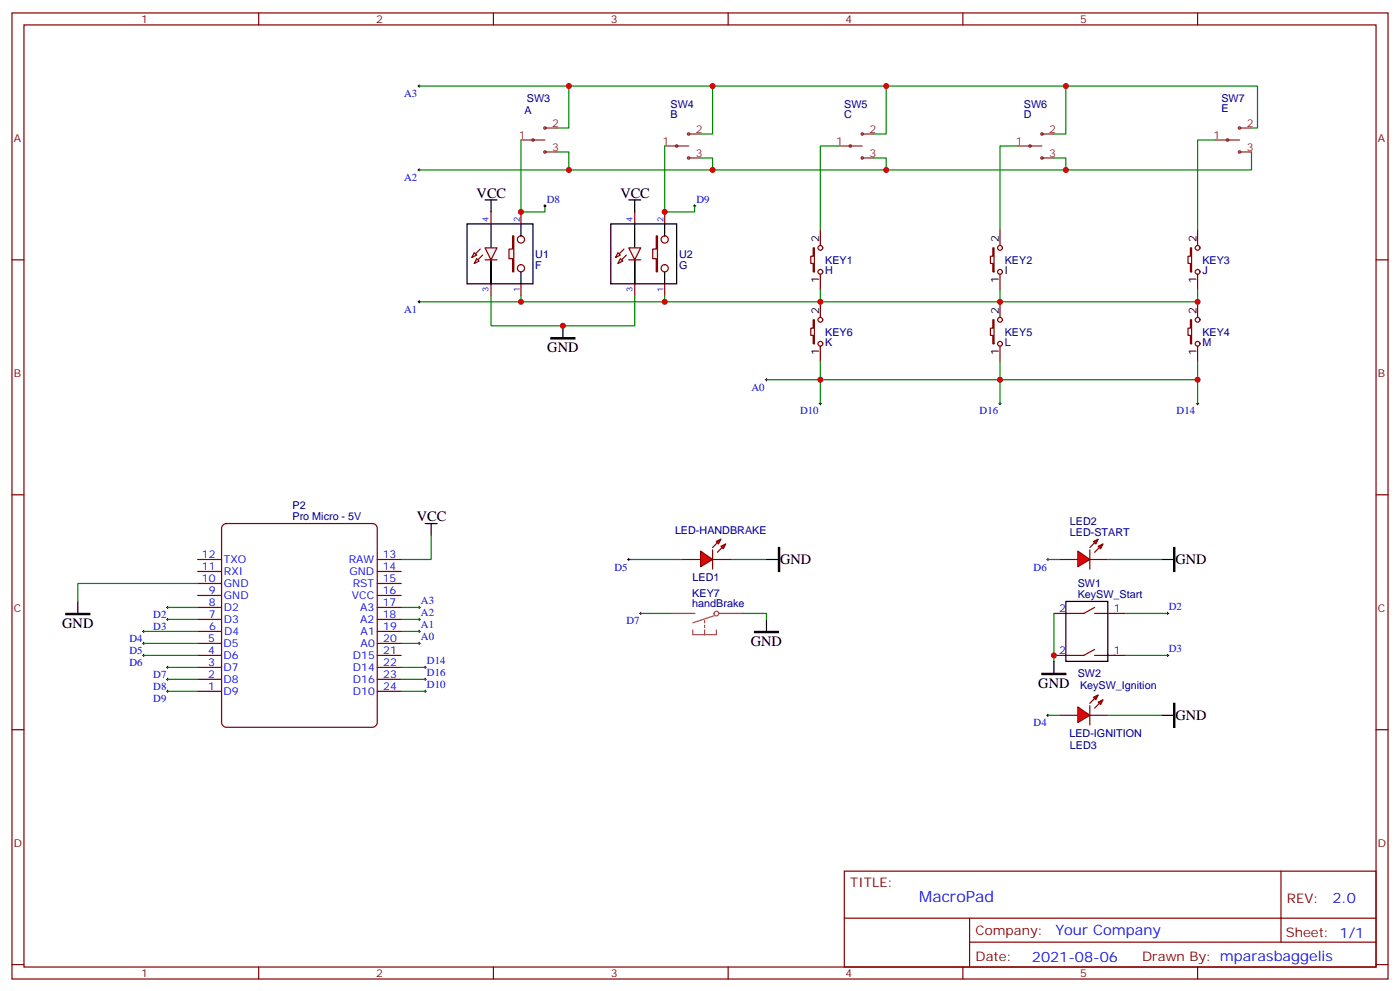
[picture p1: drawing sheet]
<svg xmlns="http://www.w3.org/2000/svg" width="412mm" height="292mm" viewBox="0 0 412 292" stroke-linecap="round" stroke-linejoin="round" font-family="sans-serif">
<g fill="none" stroke="#870000" stroke-width=".35">
<path d="M3.5 3.8h405.4v284.3h-405.4zM7.1 7.3h398.2v277.3h-398.2zM76.2 3.8v3.5M145.3 3.8v3.5M214.5 3.8v3.5M283.6 3.8v3.5M352.8 3.8v3.5M3.5 76.5h3.6M144.6 62.4v3.5M153.5 62.4v3.5M239.5 73h.4v7h-.4v-2.5h-.7v-2.1h.7zM241.7 67.7v4.5"/>
<path d="M292.5 73h.3v7h-.3v-2.5h-.8v-2.1h.8zM294.6 67.7v4.5M350.7 73h.3v7h-.3v-2.5h-.7v-2.1h.7zM352.8 67.7v4.5M405.3 76.5h3.6M144.6 83.5v3.6M153.5 83.5v3.6M241.7 80.7v4.6M294.6 80.7v4.6M352.8 80.7v4.6M3.5 145.6h3.6M405.3 145.6h3.6"/>
<path d="M322.4 178.8l-3.1 1.8h-8.9M322.4 180.6h9.2M322.4 191.1l-3.1 1.8h-8.9M322.4 192.9h9.2M3.5 214.8h3.6M405.3 214.8h3.6M248.7 256.4h156.6v28.2h-156.6zM377.3 256.4v20.9M248.7 270.2h156.5M285.6 277.3h119.6M285.6 270.2v14.2M3.5 283.9h3.6"/>
<path d="M76.2 284.6v3.5M145.3 284.6v3.5M214.5 284.6v3.5M283.6 284.6v3.5M352.8 284.6v3.5M405.3 283.9h3.6"/>
<circle cx="241.7" cy="73" r=".71"/>
<circle cx="294.6" cy="73" r=".71"/>
<circle cx="352.8" cy="73" r=".71"/>
<circle cx="241.7" cy="80" r=".71"/>
<circle cx="294.6" cy="80" r=".71"/>
<circle cx="352.8" cy="80" r=".71"/>
</g>
<path d="M137.6 65.9h19.4v17.6h-19.4zM144.6 76.5v7zM144.6 65.9v7.1M153.5 80v3.5zM125.2 154.1h3.6M127 154.1v3.5" fill="none" stroke="#000" stroke-width=".35"/>
<path d="M127 157.6v7.1h-8.8" fill="none" stroke="#008700" stroke-width=".35"/>
<g fill="none" stroke="#a64a4a" stroke-width=".35">
<path d="M197.6 180.6h7.1M204.1 185.4v1.4h6.9v-1.4M207.6 182.6v.7M207.6 184v.7M207.6 185.4v1.4M210.3 181.2l-6.2 2.1M211.8 180.6h7"/>
<circle cx="211" cy="180.6" r=".69"/>
</g>
<g fill="none" stroke="#8c2424" stroke-width=".35">
<path d="M160.5 37.7h3.5M202.8 39.4h3.6M254 39.4h3.5M153.5 41.2h7M160.5 44.7h3.5M195.8 43h7M202.8 46.5h3.6M246.9 43h7.1M254 46.5h3.5"/>
<circle cx="160.5" cy="37.7" r=".35"/>
<circle cx="202.8" cy="39.4" r=".35"/>
<circle cx="254" cy="39.4" r=".35"/>
<circle cx="157" cy="41.2" r=".35"/>
<circle cx="160.5" cy="44.7" r=".35"/>
<circle cx="199.3" cy="43" r=".35"/>
<circle cx="202.8" cy="46.5" r=".35"/>
<circle cx="250.5" cy="43" r=".35"/>
<circle cx="254" cy="46.5" r=".35"/>
</g>
<path d="M142.9 73h3.5l-1.8 3.5z" fill="#f0f0f0" stroke="#870000" stroke-width=".35"/>
<path d="M141.5 73.3l-2.5 2.5M142.2 75.1l-2.5 2.4" fill="none" stroke="#870000" stroke-width=".35"/>
<g fill="#f0f0f0" stroke="#870000" stroke-width=".35">
<path d="M140.4 76.1l.7 .7-1.4 .7z"/>
<path d="M139.7 74.4l.7 .7-1.4 .7z"/>
</g>
<path d="M142.9 76.5h3.5" fill="none" stroke="#870000" stroke-width=".35"/>
<path d="M151 69.4h.3v10.6h-.3v-3.9h-1.1v-2.8h1.1z" fill="#f0f0f0" stroke="#870000" stroke-width=".35"/>
<g fill="none" stroke="#870000" stroke-width=".35">
<path d="M187 62.4v3.5M195.8 62.4v3.5M187 83.5v3.6M195.8 83.5v3.6"/>
<circle cx="153.5" cy="79" r="1.06"/>
<circle cx="153.5" cy="70.5" r="1.06"/>
</g>
<path d="M153.5 65.9v3.5zM179.9 65.9h19.4v17.6h-19.4zM187 76.5v7zM187 65.9v7.1M195.8 80v3.5z" fill="none" stroke="#000" stroke-width=".35"/>
<path d="M185.2 73h3.5l-1.7 3.5z" fill="#f0f0f0" stroke="#870000" stroke-width=".35"/>
<path d="M183.8 73.3l-2.5 2.5M184.5 75.1l-2.5 2.4" fill="none" stroke="#870000" stroke-width=".35"/>
<g fill="#f0f0f0" stroke="#870000" stroke-width=".35">
<path d="M182.7 76.1l.7 .7-1.4 .7z"/>
<path d="M182 74.4l.7 .7-1.4 .7z"/>
</g>
<path d="M185.2 76.5h3.5" fill="none" stroke="#870000" stroke-width=".35"/>
<path d="M193.3 69.4h.4v10.6h-.4v-3.9h-1v-2.8h1z" fill="#f0f0f0" stroke="#870000" stroke-width=".35"/>
<g fill="none" stroke="#870000" stroke-width=".35">
<path d="M239.5 94.1h.4v7.1h-.4v-2.5h-.7v-2.1h.7zM241.7 88.8v4.6M292.5 94.1h.3v7.1h-.3v-2.5h-.8v-2.1h.8zM294.6 88.8v4.6M350.7 94.1h.3v7.1h-.3v-2.5h-.7v-2.1h.7zM352.8 88.8v4.6M241.7 101.9v4.6M294.6 101.9v4.6M352.8 101.9v4.6"/>
<circle cx="195.8" cy="79" r="1.06"/>
<circle cx="195.8" cy="70.5" r="1.06"/>
<circle cx="241.7" cy="94.1" r=".71"/>
<circle cx="294.6" cy="94.1" r=".71"/>
<circle cx="352.8" cy="94.1" r=".71"/>
<circle cx="241.7" cy="101.2" r=".71"/>
<circle cx="294.6" cy="101.2" r=".71"/>
<circle cx="352.8" cy="101.2" r=".71"/>
</g>
<path d="M195.8 65.9v3.5z" fill="none" stroke="#000" stroke-width=".35"/>
<g fill="none" stroke="#8c2424" stroke-width=".35">
<path d="M306.9 39.4h3.5M365.1 37.7h3.6M299.9 43h7M306.9 46.5h3.5M358.1 41.2h7M365.1 44.7h3.6"/>
<circle cx="306.9" cy="39.4" r=".35"/>
<circle cx="365.1" cy="37.7" r=".35"/>
<circle cx="303.4" cy="43" r=".35"/>
<circle cx="306.9" cy="46.5" r=".35"/>
<circle cx="361.6" cy="41.2" r=".35"/>
<circle cx="365.1" cy="44.7" r=".35"/>
</g>
<g fill="none" stroke="#000" stroke-width=".29">
<path d="M123.1 25.3h.7M123.5 25v.7M123.1 50h.7M123.5 49.7v.7M241.3 118.8h.7M241.7 118.5v.7M294.2 118.8h.7M294.6 118.5v.7M352.4 118.8h.7M352.8 118.5v.7M123.1 178.8h.7M123.5 178.4v.7"/>
<path d="M123.1 182.3h.7M123.1 185.8h.7M123.1 189.4h.7M123.5 182v.7M123.5 185.5v.7M123.5 189v.7M124.9 200h.7M124.9 196.4h.7M125.2 196.1v.7M125.2 199.6v.7M124.9 203.5h.7M125.2 203.1v.7"/>
</g>
<g fill="none" stroke="#008700" stroke-width=".35">
<path d="M123.5 25.3h246.9v12.4h-1.7M167.6 25.3v12.4h-3.6M209.9 25.3v14.1h-3.5M261.1 25.3v14.1h-3.6M314 25.3v14.1h-3.6M164 44.7h3.6v5.3M206.4 46.5h3.5v3.5M246.9 43h-5.2v24.7M257.5 46.5h3.6v3.5M299.9 43h-5.3v24.7M310.4 46.5h3.6v3.5M358.1 41.2h-5.3v26.5"/>
<path d="M368.7 44.7v5.3h-245.2M241.7 85.3v3.5h-118.2M294.6 85.3v3.5h-52.9M352.8 85.3v3.5h-58.2M241.7 106.5v12.3M294.6 106.5v12.3M352.8 106.5v12.3M118.2 178.8h5.3M118.2 182.3h5.3M118.2 185.8h5.3M118.2 189.4h5.3"/>
</g>
<path d="M65.6 154.7l1.1-.6h43a1.41 1.41 0 0 1 1.4 1.4v57.2a1.51 1.51 0 0 1-1.4 1.4h-43a1.51 1.51 0 0 1-1.4-1.4v-57.2z" fill="#fff" stroke="#800000" stroke-width=".35"/>
<g fill="none" stroke="#870000" stroke-width=".35">
<path d="M58.2 178.8h7.1M58.2 175.3h7.1M58.2 171.7h7.1M58.2 168.2h7.1M58.2 164.7h7.1M111.1 178.8h7.1M111.1 175.3h7.1M111.1 171.7h7.1M111.1 168.2h7.1M111.1 164.7h7.1M58.2 200h7.1M58.2 196.4h7.1"/>
<path d="M58.2 192.9h7.1M58.2 189.4h7.1M58.2 185.8h7.1M58.2 182.3h7.1M111.1 200h7.1M111.1 196.4h7.1M111.1 192.9h7.1M111.1 189.4h7.1M111.1 185.8h7.1M111.1 182.3h7.1M58.2 203.5h7.1M111.1 203.5h7.1"/>
</g>
<path d="M162.3 99.4h7v.4h-7zM19.4 180.6h7.1v.3h-7.1zM222.2 185.8h7.1v.4h-7.1zM306.9 198.2h7.1v.3h-7.1z" fill="#000" stroke="#000" stroke-width=".35"/>
<path d="M142.9 58.8h3.5M144.6 58.8v3.6M185.2 58.8h3.5M187 58.8v3.6M165.8 95.9v3.5M22.9 177v3.6M314 177h12.3v17.7h-12.3zM225.8 182.3v3.5M310.4 194.7v3.5" fill="none" stroke="#000" stroke-width=".35"/>
<g fill="none" stroke="#008700" stroke-width=".35">
<path d="M153.5 41.2v21.2h7v-1.8M195.8 43v19.4h8.8v-1.8M144.6 87.1v8.8h42.4v-8.8M153.5 87.1v1.7M225.8 111.8h127M49.4 178.8h8.8M58.2 171.7h-35.3v5.3M42.3 192.9h15.9M42.3 185.8h15.9M42.3 189.4h15.9M49.4 196.4h8.8M49.4 200h8.8"/>
<path d="M49.4 182.3h8.8M118.2 196.4h7M118.2 200h7M188.7 180.6h8.9M218.7 180.6h7.1v1.7M310.4 180.6v14.1M331.6 180.6h12.4M331.6 192.9h12.4M49.4 203.5h8.8M118.2 203.5h7"/>
</g>
<g fill="none" stroke="#000" stroke-width=".29">
<path d="M160.2 60.6h.7M160.5 60.3v.7M204.3 60.6h.7M204.6 60.3v.7M123.1 88.8h.7M123.5 88.5v.7M225.4 111.8h.7M225.8 111.4v.7M49 178.8h.7M49.4 178.4v.7M42 192.9h.7M42 185.8h.7"/>
<path d="M42 189.4h.7M42.3 185.5v.7M42.3 189v.7M42.3 192.5v.8M49 182.3h.7M49 200h.7M49 196.4h.7M49.4 182v.7M49.4 196.1v.7M49.4 199.6v.7M188.4 180.6h.7M188.7 180.2v.7"/>
<path d="M343.6 180.6h.7M343.6 192.9h.7M344 180.2v.7M344 192.5v.8M49 203.5h.7M49.4 203.1v.7"/>
</g>
<g fill="#f00" stroke="#870000" stroke-width=".35">
<path d="M317.5 162.2l3.5 2.5-3.5 2.1z"/>
<path d="M321 161.9v5.6z"/>
</g>
<g fill="#870000" stroke="#870000" stroke-width=".35">
<path d="M321 161.1l1.4-1.4z"/>
<path d="M323.8 161.1l-1.4 1.5z"/>
</g>
<g fill="#f00" stroke="#870000" stroke-width=".35">
<path d="M322.1 159.4l1.4-.7-.7 1.4z"/>
<path d="M323.5 160.8l1.4-.7-.7 1.4z"/>
</g>
<path d="M312.2 164.7h5.3M321 164.7h5.3" fill="none" stroke="#870000" stroke-width=".35"/>
<g fill="#f00" stroke="#870000" stroke-width=".35">
<path d="M317.5 208.1l3.5 2.4-3.5 2.2z"/>
<path d="M321 207.7v5.7z"/>
</g>
<g fill="#870000" stroke="#870000" stroke-width=".35">
<path d="M321 207l1.4-1.4z"/>
<path d="M322.4 208.4l1.4-1.4z"/>
</g>
<g fill="#f00" stroke="#870000" stroke-width=".35">
<path d="M322.1 205.2l1.4-.7-.7 1.5z"/>
<path d="M323.5 206.7l1.4-.7-.7 1.4z"/>
</g>
<path d="M312.2 210.5h5.3M321 210.5h5.3" fill="none" stroke="#870000" stroke-width=".35"/>
<path d="M229.3 161.1h.4v7.1h-.4zM345.7 161.1h.4v7.1h-.4zM345.7 207h.4v7.1h-.4z" fill="#000" stroke="#000" stroke-width=".35"/>
<path d="M225.8 164.7h3.5M342.2 164.7h3.5M342.2 210.5h3.5" fill="none" stroke="#000" stroke-width=".35"/>
<path d="M185.2 164.7h15.9M215.2 164.7h10.6M308.7 164.7h3.5M326.3 164.7h15.9M308.7 210.5h3.5M326.3 210.5h15.9" fill="none" stroke="#008700" stroke-width=".35"/>
<path d="M184.9 164.7h.7M185.2 164.3v.7M308.3 164.7h.7M308.7 164.3v.7M308.3 210.5h.7M308.7 210.2v.7" fill="none" stroke="#000" stroke-width=".29"/>
<g fill="#f00" stroke="#870000" stroke-width=".35">
<path d="M206.4 162.2l3.5 2.5-3.5 2.1z"/>
<path d="M209.9 161.9v5.6z"/>
</g>
<g fill="#870000" stroke="#870000" stroke-width=".35">
<path d="M209.9 161.1l1.4-1.4z"/>
<path d="M211.3 162.6l1.4-1.5z"/>
</g>
<g fill="#f00" stroke="#870000" stroke-width=".35">
<path d="M211 159.4l1.4-.7-.7 1.4z"/>
<path d="M212.4 160.8l1.4-.7-.7 1.4z"/>
</g>
<path d="M201.1 164.7h5.3M209.9 164.7h5.3" fill="none" stroke="#870000" stroke-width=".35"/>
<path d="M195.8 87.1v1.7" fill="none" stroke="#008700" stroke-width=".35"/>
<g fill="#c00">
<circle cx="314" cy="50" r=".88"/>
<circle cx="261.1" cy="50" r=".88"/>
<circle cx="209.9" cy="50" r=".88"/>
<circle cx="167.6" cy="50" r=".88"/>
<circle cx="314" cy="25.3" r=".88"/>
<circle cx="261.1" cy="25.3" r=".88"/>
<circle cx="209.9" cy="25.3" r=".88"/>
<circle cx="167.6" cy="25.3" r=".88"/>
<circle cx="195.8" cy="62.4" r=".88"/>
<circle cx="241.7" cy="88.8" r=".88"/>
<circle cx="294.6" cy="88.8" r=".88"/>
<circle cx="352.8" cy="88.8" r=".88"/>
<circle cx="153.5" cy="88.8" r=".88"/>
<circle cx="153.5" cy="62.4" r=".88"/>
<circle cx="241.7" cy="111.8" r=".88"/>
<circle cx="294.6" cy="111.8" r=".88"/>
<circle cx="352.8" cy="111.8" r=".88"/>
<circle cx="165.8" cy="95.9" r=".88"/>
<circle cx="310.4" cy="192.9" r=".88"/>
<circle cx="195.8" cy="88.8" r=".88"/>
</g>
<text font-size="4.6" fill="#00f" x="270.8" y="265.4">MacroPad</text>
<g font-size="4.2">
<text x="140.4" y="58.1">VCC</text>
<text x="182.7" y="58.1">VCC</text>
<text x="161.2" y="103.6">GND</text>
<text x="122.8" y="153.4">VCC</text>
<text x="229.8" y="166.1">GND</text>
<text x="346.3" y="166.1">GND</text>
<text x="18.3" y="184.8">GND</text>
<text x="221.2" y="190.1">GND</text>
<text x="305.9" y="202.4">GND</text>
<text x="346.3" y="212">GND</text>
</g>
<g font-size="4.2" fill="#00f">
<text x="392.5" y="265.7">2.0</text>
<text x="310.9" y="275.2">Your Company</text>
<text x="304" y="283">2021-08-06</text>
</g>
<g font-size="3.9" fill="#800">
<text x="250.5" y="261">TITLE:</text>
<text x="379.1" y="265.7">REV:</text>
<text x="287.4" y="275.2">Company:</text>
<text x="378.7" y="275.8">Sheet: 1/1</text>
<text x="287.4" y="282.9">Date:</text>
<text x="336.4" y="282.9">Drawn By: mparasbaggelis</text>
</g>
<g font-size="3.2" fill="#800">
<text x="41.6" y="6.8">1</text>
<text x="110.8" y="6.8">2</text>
<text x="179.9" y="6.8">3</text>
<text x="249.1" y="6.8">4</text>
<text x="318.2" y="6.8">5</text>
<text x="4.1" y="41.9">A</text>
<text x="405.9" y="41.9">A</text>
<text x="4.1" y="111.1">B</text>
<text x="405.9" y="111.1">B</text>
<text x="4.1" y="180.2">C</text>
<text x="405.9" y="180.2">C</text>
<text x="4.1" y="249.3">D</text>
<text x="405.9" y="249.3">D</text>
<text x="41.6" y="287.6">1</text>
<text x="110.8" y="287.6">2</text>
<text x="179.9" y="287.6">3</text>
<text x="249.1" y="287.6">4</text>
<text x="318.2" y="287.6">5</text>
</g>
<g font-size="3.2" fill="#00f">
<text x="119.1" y="28.5">A3</text>
<text x="119.1" y="53.2">A2</text>
<text x="161" y="59.7">D8</text>
<text x="205.1" y="59.7">D9</text>
<text x="119.1" y="92">A1</text>
<text x="221.4" y="114.9">A0</text>
<text x="235.7" y="122">D10</text>
<text x="288.6" y="122">D16</text>
<text x="346.6" y="121.9">D14</text>
<text x="59.5" y="167.9">11</text>
<text x="59.5" y="164.3">12</text>
<text x="66" y="165.7">TXO</text>
<text x="102.7" y="165.7">RAW</text>
<text x="112.7" y="164.3">13</text>
<text x="112.7" y="167.8">14</text>
<text x="181" y="167.9">D5</text>
<text x="304.5" y="167.9">D6</text>
<text x="59.5" y="171.4">10</text>
<text x="66" y="172.8">GND</text>
<text x="66" y="169.3">RXI</text>
<text x="103" y="169.2">GND</text>
<text x="103.9" y="172.8">RST</text>
<text x="112.7" y="171.3">15</text>
<text x="61.5" y="178.4">8</text>
<text x="61.5" y="174.9">9</text>
<text x="66" y="179.8">D2</text>
<text x="66" y="176.3">GND</text>
<text x="103.7" y="176.3">VCC</text>
<text x="106.1" y="179.8">A3</text>
<text x="112.7" y="174.9">16</text>
<text x="112.7" y="178.4">17</text>
<text x="124" y="177.8">A3</text>
<text x="344.3" y="179.5">D2</text>
<text x="45.2" y="182">D2</text>
<text x="45.2" y="185.6">D3</text>
<text x="61.5" y="182">7</text>
<text x="61.6" y="185.4">6</text>
<text x="66" y="183.4">D3</text>
<text x="106.1" y="183.3">A2</text>
<text x="112.7" y="181.9">18</text>
<text x="112.9" y="185.5">19</text>
<text x="124" y="181.4">A2</text>
<text x="124" y="184.9">A1</text>
<text x="184.5" y="183.8">D7</text>
<text x="312" y="180.2">2</text>
<text x="328.1" y="180.2">1</text>
<text x="38.1" y="189.1">D4</text>
<text x="61.4" y="189">5</text>
<text x="65.8" y="190.5">D5</text>
<text x="66.1" y="186.8">D4</text>
<text x="106.2" y="186.9">A1</text>
<text x="106.2" y="190.4">A0</text>
<text x="112.9" y="189">20</text>
<text x="124" y="188.4">A0</text>
<text x="344.3" y="191.9">D3</text>
<text x="38.1" y="192.6">D5</text>
<text x="38.1" y="196.1">D6</text>
<text x="61.4" y="196.1">3</text>
<text x="61.4" y="192.5">4</text>
<text x="65.8" y="197.5">D7</text>
<text x="65.8" y="193.9">D6</text>
<text x="103.9" y="194">D15</text>
<text x="103.9" y="197.5">D14</text>
<text x="112.9" y="192.5">21</text>
<text x="112.9" y="196.1">22</text>
<text x="125.8" y="195.5">D14</text>
<text x="312" y="192.5">2</text>
<text x="328.1" y="192.5">1</text>
<text x="45.2" y="203.2">D8</text>
<text x="45.2" y="199.7">D7</text>
<text x="61.4" y="203.1">1</text>
<text x="61.4" y="199.6">2</text>
<text x="65.8" y="201">D8</text>
<text x="103.9" y="201">D16</text>
<text x="112.9" y="199.6">23</text>
<text x="112.9" y="203.1">24</text>
<text x="125.8" y="202.5">D10</text>
<text x="125.8" y="199">D16</text>
<text x="45.2" y="206.7">D9</text>
<text x="65.8" y="204.5">D9</text>
<text x="103.9" y="204.5">D10</text>
<text x="304.5" y="213.8">D4</text>
</g>
<g font-size="3.2" fill="#000080">
<text x="155.2" y="29.9">SW3</text>
<text x="359.8" y="29.9">SW7</text>
<text x="154.5" y="33.6">A</text>
<text x="197.5" y="34.9">B</text>
<text x="197.5" y="31.7">SW4</text>
<text x="248.7" y="34.9">C</text>
<text x="248.7" y="31.7">SW5</text>
<text x="301.6" y="34.9">D</text>
<text x="301.6" y="31.7">SW6</text>
<text x="359.8" y="33.1">E</text>
<text x="157.7" y="75.9">U1</text>
<text x="200" y="75.9">U2</text>
<text x="243.1" y="77.7">KEY1</text>
<text x="296" y="77.7">KEY2</text>
<text x="354.2" y="77.7">KEY3</text>
<text x="157.7" y="79">F</text>
<text x="200" y="79">G</text>
<text x="243.1" y="80.8">H</text>
<text x="296" y="80.8">I</text>
<text x="354.2" y="80.8">J</text>
<text x="243.1" y="102">K</text>
<text x="243.1" y="98.8">KEY6</text>
<text x="296" y="102">L</text>
<text x="296" y="98.8">KEY5</text>
<text x="354.2" y="102">M</text>
<text x="354.2" y="98.8">KEY4</text>
<text x="86.2" y="149.9">P2</text>
<text x="86.2" y="153">Pro Micro - 5V</text>
<text x="315.1" y="154.4">LED2</text>
<text x="198.8" y="157">LED-HANDBRAKE</text>
<text x="315.1" y="157.6">LED-START</text>
<text x="204" y="171.1">LED1</text>
<text x="317.5" y="172.8">SW1</text>
<text x="203.9" y="178.8">handBrake</text>
<text x="203.9" y="175.6">KEY7</text>
<text x="317.5" y="176">KeySW_Start</text>
<text x="317.5" y="199.3">SW2</text>
<text x="318.1" y="202.8">KeySW_Ignition</text>
<text x="315" y="216.9">LED-IGNITION</text>
<text x="315.1" y="220.5">LED3</text>
</g>
<g font-size="3.2" fill="#8d2323">
<text x="152.9" y="40.9">1</text>
<text x="162.6" y="37.3">2</text>
<text x="205" y="39.1">2</text>
<text x="256.1" y="39.1">2</text>
<text x="309" y="39.1">2</text>
<text x="357.5" y="40.9">1</text>
<text x="367.2" y="37.3">2</text>
<text x="162.6" y="44.4">3</text>
<text x="195.2" y="42.6">1</text>
<text x="205" y="46.1">3</text>
<text x="246.3" y="42.6">1</text>
<text x="256.1" y="46.1">3</text>
<text x="299.3" y="42.6">1</text>
<text x="309" y="46.1">3</text>
<text x="367.2" y="44.4">3</text>
</g>
<g font-size="3.2">
<text x="241.3" y="71.2" transform="rotate(-90 241.3 71.2)">2</text>
<text x="294.2" y="71.2" transform="rotate(-90 294.2 71.2)">2</text>
<text x="352.4" y="71.2" transform="rotate(-90 352.4 71.2)">2</text>
<text x="241.3" y="83.4" transform="rotate(-90 241.3 83.4)">1</text>
<text x="294.2" y="83.4" transform="rotate(-90 294.2 83.4)">1</text>
<text x="352.4" y="83.4" transform="rotate(-90 352.4 83.4)">1</text>
<text x="241.3" y="92.4" transform="rotate(-90 241.3 92.4)">2</text>
<text x="294.2" y="92.4" transform="rotate(-90 294.2 92.4)">2</text>
<text x="352.4" y="92.4" transform="rotate(-90 352.4 92.4)">2</text>
<text x="241.3" y="104.6" transform="rotate(-90 241.3 104.6)">1</text>
<text x="294.2" y="104.6" transform="rotate(-90 294.2 104.6)">1</text>
<text x="352.4" y="104.6" transform="rotate(-90 352.4 104.6)">1</text>
</g>
<g font-size="2.5" fill="#00f">
<text x="143.9" y="65.2" transform="rotate(-90 143.9 65.2)">4</text>
<text x="153.1" y="65.2" transform="rotate(-90 153.1 65.2)">2</text>
<text x="186.3" y="65.2" transform="rotate(-90 186.3 65.2)">4</text>
<text x="195.4" y="65.2" transform="rotate(-90 195.4 65.2)">2</text>
<text x="143.9" y="85.8" transform="rotate(-90 143.9 85.8)">3</text>
<text x="153.1" y="85.8" transform="rotate(-90 153.1 85.8)">1</text>
<text x="186.3" y="85.8" transform="rotate(-90 186.3 85.8)">3</text>
<text x="195.4" y="85.8" transform="rotate(-90 195.4 85.8)">1</text>
</g>
</svg>
